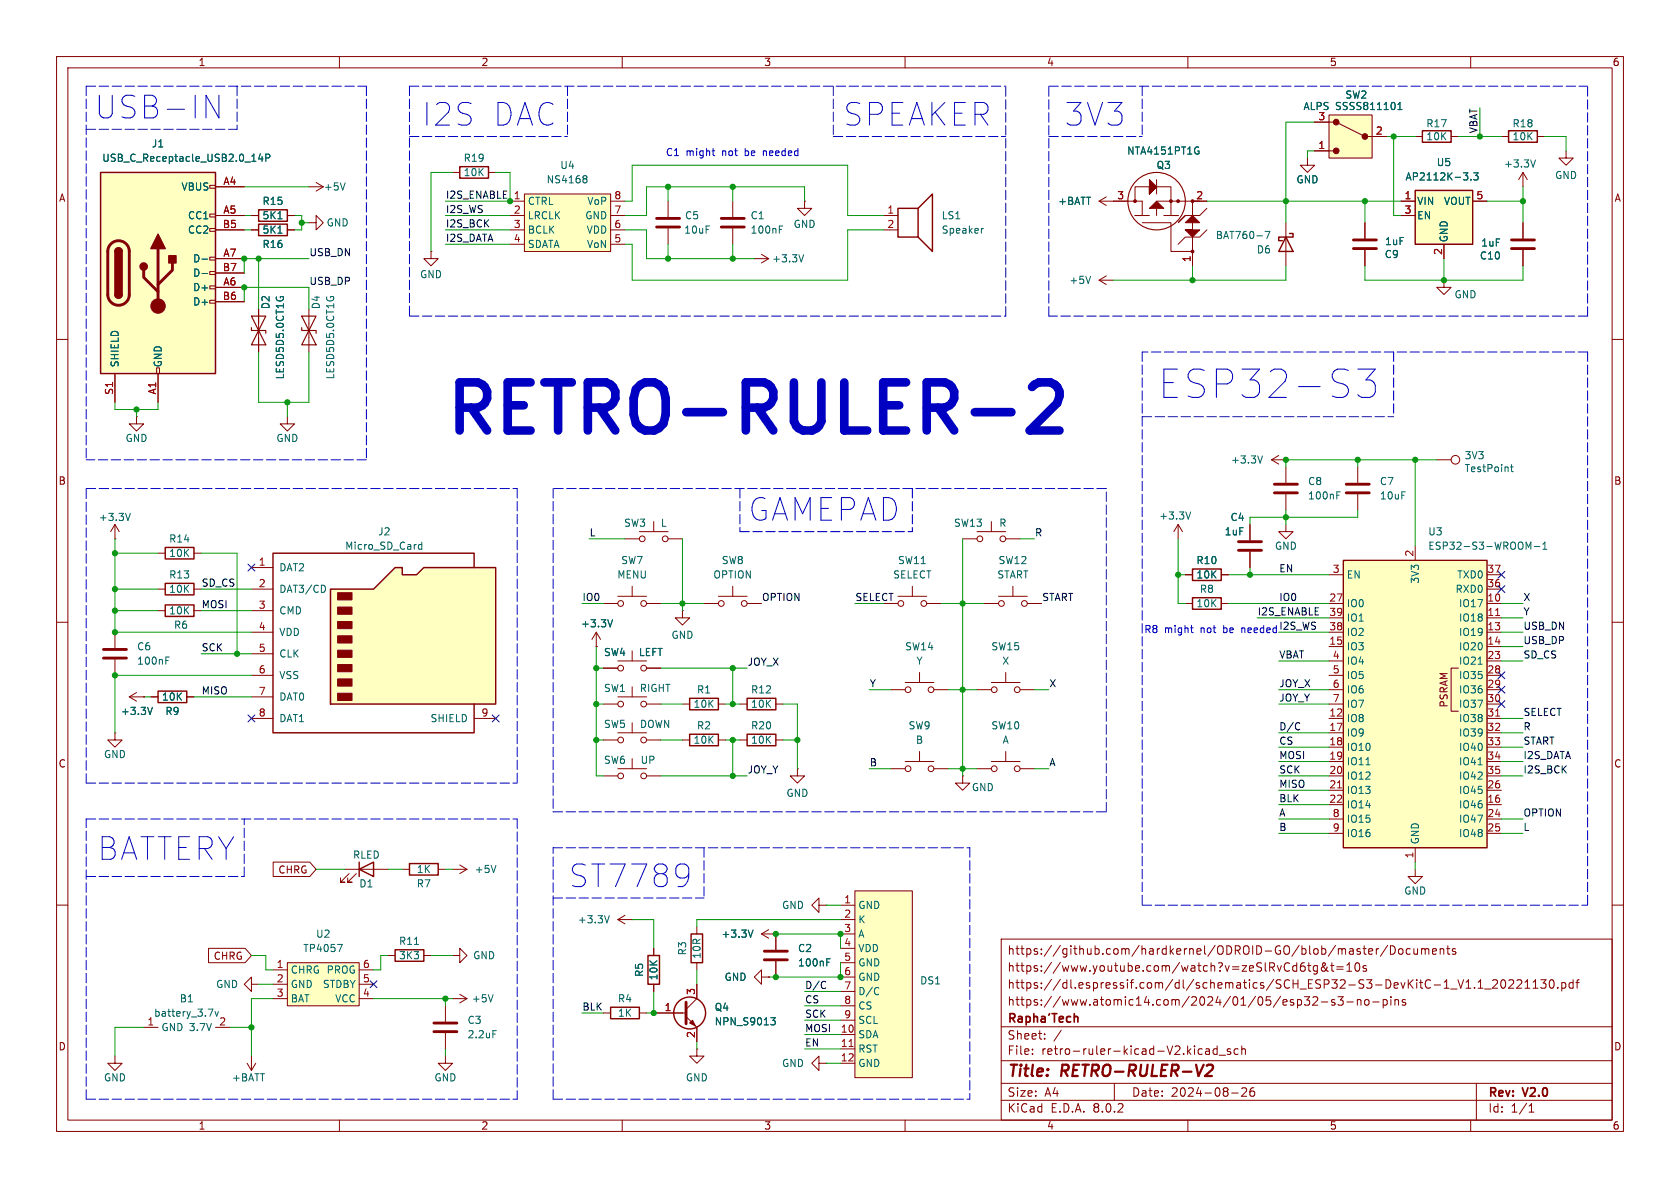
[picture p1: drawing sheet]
<svg xmlns="http://www.w3.org/2000/svg" width="297mm" height="210mm" viewBox="0 0 297 210" stroke-linecap="round" stroke-linejoin="round" font-family="sans-serif">
<g fill="none" stroke="#840000" stroke-width=".18">
<path d="M10 10h277v190h-277zM12 12h273v186h-273zM60 10v2M110 10v2M160 10v2M210 10v2M260 10v2M10 60h2M285 60h2M10 110h2M285 110h2M10 160h2"/>
<path d="M285 160h2M44.4 174v-1.3l-1.2 1.3 1.2 1.3v-1.3h1.3M177 166h108v32h-108zM230.2 170.8h.4l.1 .3v.5l-.5 .1M230.6 170.2l-.4 .1M230.6 176.2h.9l-.5 .6 .5 .1v.7l-.3 .1-.5-.1M231.2 170.7h.5M231.4 170.2v1.3l.3 .2M232.1 176.3l.6-.1 .2 .1 .1 .3-1 1.1h1M232.9 170.8l-.4-.1-.3 .3v.4l.1 .2h.6M232.9 170.7v1.2l-.3 .3-.4-.1M233.6 177.1h1.1"/>
<path d="M234.6 170.9l-.3 .7a.41 .41 0 0 1-.6 0 .41 .41 0 0 1 0-.6l.6-.5-.2-.3-.2 .1a1.44 1.44 0 0 0 .9 1.4M235.2 170.7h.6M235.5 170.2v1.3l.3 .2M236 176.8l-.4-.1-.2 .2 .1 .2 .5 .2v.3h-.6M236.3 170.9h1.2M236.3 171.3h1.2M236.5 176.2h1l-.5 .6 .4 .1v.7l-.2 .1h-.5l-.2-.1M238.1 171.7h.9M238.1 170.6l.4-.4v1.5M238.1 177.1h1.1M239.7 170.3l.2-.1a.81 .81 0 0 1 .6 .6 .81 .81 0 0 1-.3 .8l-.2 .1a.81 .81 0 0 1-.3-1.4zM240 176.8l.2-.1 .3 .1 .1 .9"/>
<path d="M240 176.7v1M241 167.7h.5M241.2 167.2v1.3l.3 .2M241.3 176.8l.2-.1 .5 .1v.6l-.1 .2-.4 .1-.2-.1zM241.5 170.8l-.3-.1-.2 .2v.2l.5 .2v.3h-.5M242 168.2l.7-.1-.1-.3-.4-.1-.2 .2v.7h.6M242.7 177.1h1.1M243.3 167.7v1M243.7 167.7l-.2 .1-.2 .2M244.5 176.8l.5-.1 .2 .3v.4l-.1 .2h-.6M244.5 176.7v1.5M245.3 167.1l-1.3 2"/>
<path d="M245.8 167.2a.76 .76 0 0 1 .9 .7 .76 .76 0 0 1-.9 .8zM245.9 176.2v.1M245.9 176.7v1M246.6 176.8l.2-.1 .4 .1v.9M246.6 176.7v1M247.3 167.8l.2-.1 .5 .1v.6l-.1 .2-.4 .1-.2-.1zM248.5 176.8l-.4-.1-.2 .2 .1 .2 .5 .2v.3h-.6M249.3 167.8l-.4-.1-.3 .3v.4l.1 .2h.6M250 167.7v.9l.4 .1 .2-.1M250.6 167.7v1M251.3 167.8l.4-.1 .3 .2M251.3 167.7v1"/>
<path d="M252 167.9l.2-.2 .3 .1 .1 .9M252 167.9v.8M253.2 168.2l.8-.1-.1-.3-.4-.1-.3 .2 .1 .7h.6M254.6 167.8l.2-.1 .4 .1v.9M254.6 167.7v1M255.7 167.7h.6M256 167.2v1.3l.3 .2M257.3 167.8l-.3-.1-.3 .2 .1 .2 .5 .2v.3h-.6M259.2 174.7h.8M259.2 173.6l.4-.4v1.5M260.7 174.6v.1M261.3 174.7h.9"/>
<path d="M261.3 173.6l.4-.4v1.5M262.5 174.8h1.1M263.9 173.3l.6-.1 .2 .1v.3l-.9 1.1h.9M265.5 173.3l.2-.1a.8 .8 0 0 1 .5 .7 .8 .8 0 0 1-.5 .8l-.2-.1-.2-.5zM266.7 173.3l.6-.1 .2 .1 .1 .3-.9 1.1h.9M268.2 173.3l.5-.1 .3 .1v.3l-.9 1.1h.9M269.6 174.7h.9M269.6 173.6l.4-.4v1.5M271 174.7h.9M271 173.6l.5-.4v1.5M272.4 173.2h.9l-.5 .6 .4 .1v.7l-.2 .1h-.4l-.2-.1M274.1 173.3l.1-.1a.81 .81 0 0 1 .6 .6 .81 .81 0 0 1-.3 .8l-.1 .1a.81 .81 0 0 1-.6-.6 .81 .81 0 0 1 .3-.8z"/>
<path d="M275.4 174.6v.1M276.1 173.8l.4-.1 .3 .3v.4l-.1 .2h-.6M276.1 173.7v1.5M278.1 173.8l-.4-.1-.3 .3v.4l.1 .2h.6M278.1 173.2v1.5M278.6 173.7h.6M279.2 173.2l-.4 .2v1.3M60 198v2M110 198v2M160 198v2M177 194.5h108M177 191.5h108"/>
<path d="M177 187.5h108M177 181.5h108M182.5 186.3v.1M182.5 185.5v.1M184.7 183.6v.1M184.7 182.8v.1M187.6 182.1l-1.3 2M197 191.5v3M210 198v2M213.2 185.5h.5l.1 .9M213.8 185.8h-.5a.29 .29 0 0 0-.2 .3 .29 .29 0 0 0 .2 .3l.5-.1M215.2 185.5l-.5-.1-.2 .3v.4l.1 .2h.6"/>
<path d="M215.2 184.9v1.5M215.5 186.5h1.2M217.5 185.5l-.3-.1-.2 .2v.2l.5 .2v.3h-.5M217.7 193.2h1.2M218.9 185.5l-.4-.1-.3 .3v.4l.1 .2h.6M219.5 185.5l.2-.1 .4 .1 .1 .9M219.5 184.9v1.5M219.5 192.4l.6-.1 .2 .1 .1 .3-.9 1.1h.9M221.7 192.3a.59 .59 0 0 0-.7 .6v.6l.1 .2 .4 .1 .2-.1 .1-.5-.1-.3h-.5l-.2 .3M260 198v2M261 191.5v6.5M270.3 196.6h.9"/>
<path d="M270.3 195.5l.4-.4v1.5"/>
</g>
<path d="M213.3 188.4l.3-.2h.5a.45 .45 0 0 1 .3 .6l-.1 .3-1.3 1.1h1.3" fill="none" stroke="#840000" stroke-width=".4"/>
<path d="M190.3 179.7l.3 .2v.8" fill="none" stroke="#840000" stroke-width=".3"/>
<path d="M50.8 170.2h12.7v7.6h-12.7z" fill="#ffffc2"/>
<path d="M61 153.7h7.6M61.7 154.4l-1.5 1.6h.8h-.8v-.8M63 154.4l-1.5 1.6h.7h-.7v-.8M48.3 171.5h2.5M48.3 174h2.5M48.3 176.5h2.5M50.8 170.2h12.7v7.6h-12.7zM63.5 171.5h2.5M63.5 174h2.5M63.5 176.5h2.5" fill="none" stroke="#840000" stroke-width=".18"/>
<path d="M59.7 166.9h.8l-.5 1.3" fill="none" stroke="#006464" stroke-width=".18"/>
<path d="M63.5 153.7l2.5-1.3v2.5zM63.5 152.4v2.5" fill="none" stroke="#840000" stroke-width=".25"/>
<path d="M250.2 33.7h10.1v9.5h-10.1z" fill="#ffffc2"/>
<g fill="none" stroke="#840000" stroke-width=".25">
<path d="M250.2 33.7h10.1v9.5h-10.1zM251.5 23.1h5v2h-5zM266.7 23.1h5.1v2h-5.1zM121.9 129.8h5.1v2h-5.1zM72.4 152.7h5.1v2h-5.1zM69.8 167.9h5.1v2h-5.1zM122.2 165.1h2v5.1h-2z"/>
<circle cx="121.9" cy="179.1" r="2.82"/>
</g>
<g fill="none" stroke="#840000" stroke-width=".18">
<path d="M247.6 35.6h2.6M247.6 38.1h2.6M250.2 24.1h1.3M256.5 24.1h1.3M260.3 35.6h2.6M265.4 24.1h1.3M269.2 30.5v2.5M269.2 39.4v2.8M269.2 30.5l-.7 1.3M269.2 30.5l.8 1.3M271.8 24.1h1.2M45.7 54.6v7.6"/>
<path d="M76.2 44.5v1.2h1.3l-1.3 1.3-1.3-1.3h1.3M76.2 44.5h.1M255.3 43.2v2.5M269.2 44.2v2.8M106.7 118.1h2.5M109.2 116.8h5.1M111.8 115.1v1.7M114.3 118.1h2.5M120.6 108v1.2h1.3l-1.3 1.3-1.2-1.3h1.2M120.6 108h.1M120.6 130.8h1.3M127 130.8h1.3"/>
<path d="M71.1 153.7h1.3M77.5 153.7h1.2M80 153.7h2.5M81.3 152.9l1.2 .8M82.5 153.7l-1.2 .7M68.6 168.9h1.2M74.9 168.9h1.3M80 176.5h2.5M81.3 175.8l1.2 .7M82.5 176.5l-1.2 .8M115.6 179.1h5.7M121.3 179.7l1.9 1.9v2.6"/>
<path d="M123.2 163.8v1.3M123.2 170.2v1.3M123.2 174v2.5l-1.9 1.9M134.6 165.1l1.3 .8M134.6 165.1h2.6M135.9 164.3l-1.3 .8M137.2 165.1h.1M137.2 165.1v2.8M137.2 169.9v2.8M78.7 186.7v1.3h1.3l-1.3 1.2-1.2-1.2h1.2M144.8 188v-1.3l-1.3 1.3 1.3 1.2v-1.2h1.2M146 188h.1"/>
<circle cx="109.7" cy="118.1" r=".51"/>
<circle cx="113.8" cy="118.1" r=".51"/>
</g>
<g fill="none" stroke="#006464" stroke-width=".18">
<path d="M258.7 30.6h.8l-.4 .4M259.4 31.2v.5M260 31.7v.1M260.5 30.6h.8l-.4 .4 .3 .2v.5l-.1 .1-.6-.1M271.5 28.3l-.5 1.2M48.9 52.5l-.1 .3M49.6 52.7v-.3h.4l.1 .3M87.7 153l-.4 1.2M73.3 166.9h.7M87.2 175.8l-.5 1.3M133.1 164.4l-.4 1.3M136.3 179.9h.8l-.5 .5 .4 .1 .1 .4-.3 .3h-.4"/>
<path d="M146.2 170.1h.4M146.2 169.5h.6"/>
</g>
<path d="M267.2 43.9h4.1M267.2 42.4h4.1M121.3 177.2v3.8M135.1 169.7h4.1M135.1 168.1h4.1" fill="none" stroke="#840000" stroke-width=".51"/>
<path d="M121.9 180.8l.5-.5 .5 1.1z" fill="#840000" stroke="#840000" stroke-width=".18"/>
<path d="M44.4 57.9v.5h2.6v.5M44.4 55.9h2.6l-1.3 2.5zM45.7 58.4l1.3 2.6h-2.6z" fill="none" stroke="#840000" stroke-width=".2"/>
<path d="M92.7 34.3h15.2v10.2h-15.2z" fill="#ffffc2"/>
<g fill="none" stroke="#840000" stroke-width=".18">
<path d="M90.2 35.6h2.5M90.2 38.1h2.5M92.7 34.3h15.2v10.2h-15.2zM107.9 35.6h2.6M107.9 38.1h2.6M118.1 35.6v2.8M129.5 35.6v2.8M142.2 35.6v1.2h1.3l-1.3 1.3-1.2-1.3h1.2M142.2 35.6h.1M156.2 38.1h2.5M90.2 40.6h2.5M90.2 43.2h2.5"/>
<path d="M107.9 40.6h2.6M107.9 43.2h2.6M118.1 40.4v2.8M129.5 40.4v2.8M133.3 45.7h.1M133.3 45.7h2.6M134.6 45l1.3 .7M135.9 45.7l-1.3 .8M156.2 40.6h2.5M240 82.6v2.7M240 87.4v2.8M78.7 177.8v2.8"/>
<path d="M80 168.9h1.3v-1.3l1.2 1.3-1.2 1.3v-1.3M43.7 188l.7 1.2M44.4 186.7v2.5M45.2 188l-.8 1.2M78.7 182.6v2.8"/>
</g>
<path d="M103.3 31.1h.2l.3 .2-.3 .3M103.3 31.6h.2M103.5 31.6l.3 .2v.3l-.1 .2h-.4M137.8 39.9h.6M137.8 40.6h.4M142.1 45l-.5 1.3M173.9 40.4l-.3 .1M87.1 182.2h.6" fill="none" stroke="#006464" stroke-width=".18"/>
<path d="M116.1 38.6h4M127.5 38.6h4.1M116.1 40.1h4M127.5 40.1h4.1M238 85.6h4.1M238 87.1h4.1M76.7 182.4h4.1M76.7 180.8h4.1" fill="none" stroke="#840000" stroke-width=".51"/>
<path d="M158.7 36.8h3.6v5.1h-3.6zM162.3 36.8l2.5-2.5v10.2l-2.5-2.6" fill="none" stroke="#840000" stroke-width=".25"/>
<path d="M17.8 30.5h20.3v35.5h-20.3z" fill="#ffffc2"/>
<g fill="none" stroke="#840000" stroke-width=".18">
<path d="M37.1 37.8h1v.6h-1zM37.1 32.8h1v.5h-1zM38.1 33h5.1M38.1 38.1h5.1M44.4 38.1h1.3M50.8 38.1h1.3M54.6 39.4h1.3v-1.3l1.2 1.3-1.2 1.2v-1.2M54.6 33h2.5M55.9 32.3l1.2 .7M57.1 33l-1.2 .8M80 30.5h1.3M86.4 30.5h1.2"/>
<path d="M37.1 53.1h1v.5h-1zM37.1 50.5h1v.6h-1zM37.1 48h1v.5h-1zM37.1 45.5h1v.5h-1zM37.1 40.4h1v.5h-1zM38.1 50.8h5.1M38.1 45.7h5.1M38.1 40.6h5.1M38.1 53.3h5.1M38.1 48.3h5.1M54.6 54.6v7.6M20.3 66v5.1"/>
<path d="M27.7 65h.5v1h-.5zM27.9 66v5.1M50.8 73.7v1.2h1.3l-1.3 1.3-1.3-1.3h1.3M110.5 95.3h2.5M113 94h5.1M115.6 92.2v1.8M118.1 95.3h2.5M170.2 95.3h2.5M172.7 94h5.1M175.3 92.2v1.8M177.8 95.3h2.5M254 81.3h2.5"/>
<path d="M105.4 114.3h.1M105.4 111.8l-.8 1.2M105.4 111.8v2.5M105.4 111.8l.8 1.2M106.7 106.7h2.5M109.2 105.4h5.1M111.8 103.6v1.8M114.3 106.7h2.5M156.2 106.7h2.5M158.7 105.4h5.1M161.3 103.6v1.8M163.8 106.7h2.6"/>
<path d="M177.8 118.9v1.8M130.8 124.5h1.3M130.8 130.8h1.3M137.2 124.5h1.2M137.2 130.8h1.2M141 135.9v1.3h1.2l-1.2 1.2-1.3-1.2h1.3M141 135.9h.1M157.5 135.9h2.5M160 134.6h5.1M162.6 132.8v1.8M165.1 135.9h2.5M172.7 121.9h2.6"/>
<path d="M172.7 135.9h2.6M175.3 120.7h5M175.3 134.6h5M177.8 132.8v1.8M180.3 121.9h2.6M180.3 135.9h2.6M144.8 160v-1.2l-1.3 1.2 1.3 1.3v-1.3h1.2M146 160h.1M20.3 186.7v1.3h1.3l-1.3 1.2-1.3-1.2h1.3M25.4 181.6h2.5M38.1 181.6h2.5M123.2 185.4v1.3h1.3l-1.3 1.3-1.3-1.3h1.3"/>
<path d="M123.2 185.4h.1"/>
<circle cx="113.5" cy="95.3" r=".51"/>
<circle cx="117.6" cy="95.3" r=".51"/>
<circle cx="173.2" cy="95.3" r=".51"/>
<circle cx="177.3" cy="95.3" r=".51"/>
<circle cx="257.3" cy="81.3" r=".76"/>
<circle cx="109.7" cy="106.7" r=".51"/>
<circle cx="113.8" cy="106.7" r=".51"/>
<circle cx="159.3" cy="106.7" r=".51"/>
<circle cx="163.3" cy="106.7" r=".51"/>
<circle cx="160.5" cy="135.9" r=".51"/>
<circle cx="164.6" cy="135.9" r=".51"/>
<circle cx="175.8" cy="121.9" r=".51"/>
<circle cx="175.8" cy="135.9" r=".51"/>
<circle cx="179.8" cy="121.9" r=".51"/>
<circle cx="179.8" cy="135.9" r=".51"/>
</g>
<path d="M17.8 30.5h20.3v35.5h-20.3zM45.7 37.1h5.1v2h-5.1zM81.3 29.5h5.1v2h-5.1zM20.3 52.1a.64 .64 0 0 0 .7 .6 .64 .64 0 0 0 .6-.6M20.3 44.5a.64 .64 0 0 1 .7-.7 .64 .64 0 0 1 .6 .7M132.1 123.4h5.1v2.1h-5.1zM132.1 129.8h5.1v2h-5.1z" fill="none" stroke="#840000" stroke-width=".25"/>
<path d="M19.6 43.1a1.9 1.9 0 0 1 2.1-.4 1.9 1.9 0 0 1 1.2 1.8v7.6a1.91 1.91 0 0 1-1.9 1.9 1.91 1.91 0 0 1-2-1.9l.1-7.8 .1-.6zM25.4 47.8v1.2l2.5 2.6M27.9 43.9v10.2M30.5 46.5v1.3l-2.6 2.5" fill="none" stroke="#840000" stroke-width=".51"/>
<g fill="#840000" stroke="#840000" stroke-width=".25">
<path d="M20.3 52.1h1.3a.64 .64 0 0 1-.6 .6 .64 .64 0 0 1-.7-.6z"/>
<path d="M20.3 44.5h1.3v7.6h-1.3z"/>
<path d="M20.5 44a.64 .64 0 0 1 .7-.1 .64 .64 0 0 1 .4 .6h-1.3z"/>
<path d="M27.9 41.4l1.3 2.5h-2.5z"/>
<path d="M29.8 45.2h1.3v1.3h-1.3z"/>
<circle cx="25.4" cy="47.1" r=".63"/>
</g>
<circle cx="27.9" cy="54.1" r="1.27" fill="#840000" stroke="#840000" stroke-width=".18"/>
<g fill="none" stroke="#006464" stroke-width=".18">
<path d="M46 27.2l-.3 .9h.8M46.3 27.7v.8M47 27.9h.6l.1-.2v-.3l-.7-.2v1.3M49.1 38.7h.8M61 32.3l-.4 1.3M35.7 45.8h1M35.7 48.4h1M57.8 52.5l-.1 .3M58.5 52.7v-.3h.4l.1 .3M267 82.5h.5M267.2 82.1v1.1l.3 .2M108.3 109.5l-.4 1.3"/>
<path d="M36.8 178.4h.8l-.5 1.2M38 178.8l.3 .8 .3-.8"/>
</g>
<path d="M53.3 57.9v.5h2.6v.5M53.3 55.9h2.6l-1.3 2.5zM54.6 58.4l1.3 2.6h-2.6z" fill="none" stroke="#840000" stroke-width=".2"/>
<path d="M151.1 157.5h10.2v33h-10.2z" fill="#ffffc2"/>
<g fill="none" stroke="#840000" stroke-width=".18">
<path d="M44.4 40.6h1.3M50.8 40.6h1.3M24.1 73.7v1.2h1.3l-1.3 1.3-1.2-1.3h1.2M24.1 73.7h.1M162.6 118.9v1.8M174 106.7h2.5M176.5 105.4h5.1M179.1 103.6v1.8M181.6 106.7h2.5M106.7 137.2h2.5M106.7 130.8h2.5M106.7 124.5h2.5"/>
<path d="M109.2 135.9h5.1M109.2 129.5h5.1M109.2 123.2h5.1M111.8 121.4v1.8M111.8 127.8v1.7M111.8 134.1v1.8M114.3 137.2h2.5M114.3 130.8h2.5M114.3 124.5h2.5M120.6 124.5h1.3M127 124.5h1.3M157.5 121.9h2.5"/>
<path d="M160 120.7h5.1M165.1 121.9h2.5M170.2 137.2v1.2h1.2l-1.2 1.3-1.3-1.3h1.3M170.2 137.2h.1M151.1 157.5h10.2v33h-10.2zM115.6 167.6v1.3M115.6 174v1.3M134.6 172.7v-1.2l-1.3 1.2 1.3 1.3v-1.3h1.3M135.9 172.7h.1M148.6 160h2.5M148.6 162.6h2.5M148.6 165.1h2.5"/>
<path d="M148.6 167.6h2.5M148.6 170.2h2.5M148.6 172.7h2.5M148.6 175.3h2.5M148.6 177.8h2.5M148.6 182.9h2.5M148.6 185.4h2.5M148.6 188h2.5M148.6 180.3h2.5"/>
<circle cx="177" cy="106.7" r=".51"/>
<circle cx="181.1" cy="106.7" r=".51"/>
<circle cx="109.7" cy="124.5" r=".51"/>
<circle cx="109.7" cy="130.8" r=".51"/>
<circle cx="109.7" cy="137.2" r=".51"/>
<circle cx="113.8" cy="124.5" r=".51"/>
<circle cx="113.8" cy="130.8" r=".51"/>
<circle cx="113.8" cy="137.2" r=".51"/>
<circle cx="160.5" cy="121.9" r=".51"/>
<circle cx="164.6" cy="121.9" r=".51"/>
</g>
<path d="M150.1 185h.7" fill="none" stroke="#a90000" stroke-width=".18"/>
<path d="M49.1 41.2h.8M155.1 174.6l.3 .1M155.4 175.7l-.3 .1" fill="none" stroke="#006464" stroke-width=".18"/>
<path d="M45.7 39.6h5.1v2.1h-5.1zM121.9 123.4h5.1v2.1h-5.1zM114.6 168.9h2v5.1h-2z" fill="none" stroke="#840000" stroke-width=".25"/>
<path d="M58.4 104.1h7.6l3.8-3.8h1.3v1.3h2.6l1.2-1.3h12.7v24.2h-29.2z" fill="#ffffc2"/>
<g fill="#840000" stroke="#840000" stroke-width=".18">
<path d="M59.7 122.6h2.5v1.2h-2.5z"/>
<path d="M59.7 120h2.5v1.3h-2.5z"/>
<path d="M59.7 117.5h2.5v1.2h-2.5z"/>
<path d="M59.7 114.9h2.5v1.3h-2.5z"/>
<path d="M59.7 112.4h2.5v1.3h-2.5z"/>
<path d="M59.7 109.9h2.5v1.2h-2.5z"/>
<path d="M59.7 107.3h2.5v1.3h-2.5z"/>
<path d="M59.7 104.8h2.5v1.2h-2.5z"/>
</g>
<path d="M29.2 96.8h5.1v2h-5.1zM29.2 106.9h5.1v2.1h-5.1zM29.2 103.1h5.1v2.1h-5.1zM58.4 104.1h7.6l3.8-3.8h1.3v1.3h2.6l1.2-1.3h12.7v24.2h-29.2zM83.8 100.3v-2.5h-35.5v31.7h35.5v-5M27.9 122.2h5.1v2h-5.1zM107.9 178.1h5.1v2h-5.1z" fill="none" stroke="#840000" stroke-width=".25"/>
<g fill="none" stroke="#840000" stroke-width=".18">
<path d="M276.9 26.7v1.2h1.2l-1.2 1.3-1.3-1.3h1.3M255.3 49.5v1.3h1.2l-1.2 1.3-1.3-1.3h1.3M20.3 95.3h.1M20.3 92.7l-.7 1.3M20.3 92.7v2.6M20.3 92.7l.8 1.3M27.9 97.8h1.3M34.3 97.8h1.3M20.3 111.8v2.8M20.3 116.6v2.8M27.9 104.1h1.3M27.9 108h1.3"/>
<path d="M34.3 104.1h1.3M34.3 108h1.3M44.4 100.3h3.9M44.4 104.1h3.9M44.4 108h3.9M44.4 111.8h3.9M44.4 115.6h3.9M44.4 119.4h3.9M124.5 106.7h2.5M127 105.4h5.1M129.5 103.6v1.8M132.1 106.7h2.5"/>
<path d="M20.3 129.5v1.3h1.3l-1.3 1.3-1.3-1.3h1.3M20.3 129.5h.1M22.9 123.2h2.5M22.9 123.2l1.2 .8M24.1 122.4l-1.2 .8M25.4 123.2h.1M26.7 123.2h1.2M33 123.2h1.3M44.4 123.2h3.9M44.4 127h3.9M83.8 127h3.8M106.7 179.1h1.2"/>
<path d="M109.2 162.6l1.3 .7M109.2 162.6h2.6M110.5 161.8l-1.3 .8M111.8 162.6h.1M113 179.1h1.3"/>
<circle cx="127.5" cy="106.7" r=".51"/>
<circle cx="131.6" cy="106.7" r=".51"/>
</g>
<path d="M23 90.7l-.4 1.3M74 96.9l.2 .2 .4-.1M74.6 95.8v1.3M74.6 96.3h-.4l-.2 .2M29.3 116.8h.4M29.3 116.1h.6M57.3 103.5l.2 .5-.2 .7M26.9 125l-.4 1.3M107.7 161.9l-.4 1.2" fill="none" stroke="#006464" stroke-width=".18"/>
<path d="M18.3 116.3h4.1M18.3 114.8h4.1" fill="none" stroke="#840000" stroke-width=".51"/>
<path d="M234.9 20.3h7.7v7.6h-7.7z" fill="#ffffc2"/>
<g fill="none" stroke="#840000" stroke-width=".18">
<path d="M194.3 35.6h7.6v2.5h-1.2h2.5M194.3 35.6l1.3 .7M195.6 34.8l-1.3 .8M201.9 39.4h5.1v5.1h3.8M203.2 33v1.3v-1.3h-2.5v2.6M204.5 33h2.5v2.6h-2.5v2.5M204.5 31.8v2.5M205.7 38.1h2.6h-1.3v-2.5h3.8v2.5M209.5 38.1l-1.2 1.3 1.2-1.3h1.3M210.8 39.4v1.2M210.8 35.6h2.6M213.4 36.8l-1.3 1.3h-1.3"/>
<path d="M227.3 39.4v7.6M231.1 27.9v1.3h1.3l-1.3 1.3-1.2-1.3h1.2M232.4 26.7h3.8M232.4 21.6h3.8l5.1 2.5h3.8M234.9 20.3h7.7v7.6h-7.7zM241.3 39.4v2.8M194.3 49.5l1.3 .8M194.3 49.5h2.5M195.6 48.8l-1.3 .7M210.8 41.9h-1.3l-1.2 1.3M210.8 41.9v5.1M213.4 40.6l-1.3 1.3h-1.3"/>
<path d="M241.3 44.2v2.8M208.3 92.7l-.8 1.3M208.3 92.7v2.6M208.3 92.7l.7 1.3M221 92.7v2.8M221 97.5v2.8M224.8 81.3l1.3 .7M224.8 81.3h2.5M226.1 80.5l-1.3 .8M227.3 92.7v1.3h1.3l-1.3 1.3-1.2-1.3h1.2M227.3 82.6v2.7M227.3 87.4v2.8"/>
<path d="M209.5 106.7h1.3M209.5 101.6h1.3M215.9 106.7h1.3M215.9 101.6h1.3"/>
</g>
<g fill="#840000" stroke="#840000" stroke-width=".18">
<path d="M209.5 39.4l1.3-1.3 1.3 1.3z"/>
<path d="M209.5 40.6h2.6l-1.3 1.3-1.3-1.3h1.3z"/>
<path d="M203.2 36.8l1.3-1.2 1.2 1.2z"/>
<path d="M203.2 31.8l1.3 1.2-1.3 1.3 1.3-1.3-1.3 1.3z"/>
<circle cx="236.2" cy="26.7" r=".5"/>
<circle cx="241.3" cy="24.1" r=".5"/>
<circle cx="236.2" cy="21.6" r=".5"/>
<circle cx="210.8" cy="44.4" r=".25"/>
<circle cx="210.8" cy="35.6" r=".25"/>
<circle cx="208.3" cy="35.6" r=".25"/>
<circle cx="207" cy="35.6" r=".25"/>
<circle cx="200.7" cy="35.6" r=".25"/>
</g>
<path d="M247.1 19.4h.8M247.1 18.5l.4-.4v1.3M211.6 26h.3M211.7 26.7h.3v.4l-.3 .1M192.8 48.8l-.4 1.3M223.7 40.9h.8l-.5 1.3M210.5 90.5l-.4 1.3M223.2 80.6l-.4 1.3M236.3 87.5h.5M236.3 86.9h.6" fill="none" stroke="#006464" stroke-width=".18"/>
<path d="M239.3 42.4h4M239.3 43.9h4M218.9 95.8h4.1M218.9 97.3h4.1M225.3 87.1h4.1M225.3 85.6h4.1" fill="none" stroke="#840000" stroke-width=".51"/>
<circle cx="204.5" cy="35.6" r="5.1" fill="none" stroke="#840000" stroke-width=".2"/>
<path d="M227.3 41.9l1.3 2.6h-2.5zM228 41.3h.6v.6h-2.5v.6h.6M210.8 105.7h5.1v2h-5.1zM210.8 100.6h5.1v2h-5.1z" fill="none" stroke="#840000" stroke-width=".25"/>
<path d="M237.5 99.1h25.4v50.8h-25.4z" fill="#ffffc2"/>
<path d="M237.5 99.1h25.4v50.8h-25.4z" fill="none" stroke="#840000" stroke-width=".25"/>
<g fill="none" stroke="#840000" stroke-width=".18">
<path d="M38.1 38.1h5.1M38.1 33h5.1M44.4 38.1h1.3M50.8 38.1h1.3M196.8 35.6h2.6M210.8 35.6h2.6M232.4 26.7h2.5M232.4 21.6h2.5M241.3 39.4v2.8M242.6 24.1h2.5M247.6 38.1h2.6M247.6 35.6h2.6"/>
<path d="M260.3 35.6h2.6M269.2 39.4v2.8M38.1 50.8h5.1M38.1 45.7h5.1M38.1 40.6h5.1M38.1 53.3h5.1M38.1 48.3h5.1M44.4 40.6h1.3M45.7 54.6v2.6M45.7 59.7v2.5M50.8 40.6h1.3M210.8 44.5v2.5"/>
<path d="M241.3 44.2v2.8M255.3 43.2v2.5M269.2 44.2v2.8M20.3 66v5.1M27.9 66v5.1M221 92.7v2.8M221 97.5v2.8M250.2 96.5v2.6M105.4 114.3h.1M106.7 118.1h2.5M114.3 118.1h2.5M209.5 101.6h1.3"/>
<path d="M215.9 101.6h1.3M234.9 106.7h2.6M234.9 109.2h2.6M234.9 111.8h2.6M234.9 114.3h2.6M234.9 116.8h2.6M234.9 119.4h2.6M234.9 101.6h2.6M257.8 118.1h-1.3v7.6h1.3M262.9 106.7h2.5M262.9 109.2h2.5M262.9 111.8h2.5"/>
<path d="M262.9 114.3h2.5M262.9 116.8h2.5M262.9 119.4h2.5M262.9 101.6h2.5M262.9 104.1h2.5M25.4 123.2h.1M26.7 123.2h1.2M33 123.2h1.3M234.9 127h2.6M234.9 129.5h2.6M234.9 132.1h2.6M234.9 134.6h2.6"/>
<path d="M234.9 137.2h2.6M234.9 139.7h2.6M234.9 121.9h2.6M234.9 124.5h2.6M262.9 127h2.5M262.9 129.5h2.5M262.9 132.1h2.5M262.9 134.6h2.5M262.9 137.2h2.5M262.9 139.7h2.5M262.9 121.9h2.5M262.9 124.5h2.5"/>
<path d="M48.3 152.4h6.5l1.1 1.3-1.1 1.2h-6.5zM234.9 142.2h2.6M234.9 144.8h2.6M234.9 147.3h2.6M250.2 153.7v1.2h1.3l-1.3 1.3-1.3-1.3h1.3M250.2 149.9v2.5M262.9 142.2h2.5M262.9 144.8h2.5M262.9 147.3h2.5M36.9 167.6h6.4l1.1 1.3-1.1 1.3h-6.4zM115.6 179.1h5M115.6 167.6v1.3"/>
<path d="M115.6 174v1.3M123.2 174v2.5M135.9 172.7h.1M137.2 165.1h.1M137.2 165.1v2.8M137.2 169.9v2.8M123.2 181.6v2.6"/>
</g>
<path d="M264.4 108.8h.7M236.5 139.3h.7M264.4 126.6h.7" fill="none" stroke="#a90000" stroke-width=".18"/>
<g fill="none" stroke="#006464" stroke-width=".18">
<path d="M247.1 19.4h.8M247.1 18.5l.4-.4v1.3M46 27.2l-.3 .9h.8M46.3 27.7v.8M47 27.9h.6l.1-.2v-.3l-.7-.2v1.3M49.1 38.7h.8M211.6 26h.3M211.7 26.7h.3v.4l-.3 .1M258.7 30.6h.8l-.4 .4M259.4 31.2v.5M260 31.7v.1M260.5 30.6h.8l-.4 .4 .3 .2v.5l-.1 .1-.6-.1"/>
<path d="M35.7 45.8h1M35.7 48.4h1M48.9 52.5l-.1 .3M49.1 41.2h.8M49.6 52.7v-.3h.4l.1 .3M270.2 96.7l.4-.9v1.3M271.2 96.6h1M272.8 97.1h.7M272.8 96.2l.3-.4v1.3M108.3 109.5l-.4 1.3M261.3 117.4h.7M26.9 125l-.4 1.3"/>
<path d="M241.5 135.2h.7M261.3 135.2h.7M133.1 164.4l-.4 1.3M136.3 179.9h.8l-.5 .5 .4 .1 .1 .4-.3 .3h-.4M146.2 170.1h.4M146.2 169.5h.6"/>
</g>
<path d="M229.5 127.8l.3 .1M229.8 128.9l-.3 .1M145.7 173.5l.3 .1M146 174.6l-.3 .1" fill="none" stroke="#0f0f0f" stroke-width=".18"/>
<path d="M36.4 16.8l2.3 4v-4M125.9 26.7h.5M126.1 27.4l.3 .1M240 65.3h3.1l-1.6 1.9a1.36 1.36 0 0 1 1.6 .9v1.2l-.4 .7-.5 .3h-1.4l-.8-.5M210.5 111h.4M210.7 111.8h.2M121.4 152.9l.2 .2a3.4 3.4 0 0 1-.4 3.3M121.8 154.4l-.4 .6" fill="none" stroke="#0000c2" stroke-width=".18"/>
<path d="M172.3 72.9h6.5M182.4 68.4l.5-.4 .8-.4h2a2.31 2.31 0 0 1 1.2 3.6l-4.9 4.9h5.3" fill="none" stroke="#0000c2" stroke-width="1.5"/>
<g fill="none" stroke="#0000c2" stroke-width=".18" stroke-dasharray="1.7 .6">
<path d="M15.2 15.2h49.6M15.2 15.2v66.1M41.9 15.2v7.7M64.8 15.2v66.1M72.4 15.2h105.4M72.4 15.2v40.7M100.3 15.2v8.9M147.3 15.2v8.9M185.4 15.2h95.3M201.9 15.2v8.9M15.2 22.9h26.7M72.4 24.1h27.9"/>
<path d="M147.3 24.1h30.5M185.4 24.1h16.5M72.4 55.9h105.4M177.8 55.9v-40.7M185.4 55.9v-40.7M280.7 55.9v-40.7M280.7 55.9h-95.3M201.9 73.7h44.5M201.9 62.2v97.8M246.4 62.2v11.5M280.7 62.2h-78.8M280.7 62.2v97.8"/>
<path d="M15.2 86.4h76.2M64.8 81.3h-49.6M91.4 86.4v52M97.8 86.4v57.1M130.8 94h30.5M130.8 86.4v7.6M161.3 86.4v7.6M195.6 86.4h-97.8M15.2 138.4v-52M15.2 138.4h76.2M15.2 154.9h28M15.2 144.8h76.2"/>
<path d="M43.2 154.9v-10.1M91.4 144.8v49.5M97.8 158.8h26.7M97.8 143.5h97.8M97.8 149.9h73.6M124.5 149.9v8.9M171.4 149.9v44.4M195.6 143.5v-57.1M201.9 160h78.8M15.2 194.3v-49.5M15.2 194.3h76.2M97.8 194.3h73.6"/>
<path d="M97.8 194.3v-44.4"/>
</g>
<g fill="none" stroke="#009600" stroke-width=".18">
<path d="M261.6 19.1v5M43.2 38.1h1.2M43.2 33h11.4M52.1 38.1h1.2v2.5h-1.2M53.3 39.4h1.3M78.7 38.1h11.5M80 30.5h-3.8v14M87.6 30.5h2.6v5.1h-11.5M110.5 35.6h1.3v-6.4h38.1v8.9h6.3M118.1 33v2.6M129.5 33v2.6M142.2 35.6v-2.6h-27.9v5.1h-3.8"/>
<path d="M213.4 35.6h34.2M232.4 26.7h-1.3v1.2M232.4 21.6h-5.1v17.8M241.3 35.6v3.8M245.1 24.1h5.1M246.4 24.1v14h1.2M257.8 24.1h7.6M262.9 35.6h6.3M269.2 33v6.4M273 24.1h3.9v2.6M43.2 53.3v-2.5h11.4v3.8M43.2 40.6h1.2"/>
<path d="M45.7 45.7v8.9M54.6 45.7h-11.4v2.6M78.7 43.2h11.5M78.7 40.6h11.5M110.5 40.6h3.8v5.1h19M118.1 43.2v2.5M129.5 43.2v2.5M156.2 40.6h-6.3v8.9h-38.1v-6.3h-1.3M210.8 47v2.5M227.3 47v2.5h-30.5M241.3 47v2.5h27.9v-2.5M255.3 45.7v3.8"/>
<path d="M20.3 71.1v1.3h7.6v-1.3M24.1 72.4v1.3M45.7 62.2v8.9h8.9v-8.9M50.8 71.1v2.6M20.3 95.3v16.5h24.1M20.3 97.8h7.6M35.6 97.8h6.3v17.8M104.1 95.3h6.4M120.6 95.3v12.7M170.2 95.3v41.9M180.3 95.3h2.6M208.3 95.3v11.4h1.2"/>
<path d="M227.3 90.2v2.5M240 90.2v1.2h-19v1.3M240 81.3v1.3M250.2 81.3v15.2M254 81.3h-26.7v1.3M20.3 108h7.6M20.3 104.1h7.6M35.6 108h8.8M35.6 104.1h8.8M35.6 115.6h8.8M44.4 119.4h-24.1v10.1M102.9 106.7h3.8"/>
<path d="M105.4 114.3v22.9h1.3M105.4 118.1h1.3M116.8 106.7h7.7M116.8 118.1h15.3M129.5 118.1v6.4M151.1 106.7h5.1M166.4 106.7h7.6M208.3 101.6h1.2M217.2 106.7h17.7M217.2 101.6h17.7M221 100.3v1.3M222.2 109.2h12.7"/>
<path d="M226.1 111.8h8.8M226.1 116.8h8.8M265.4 111.8h3.8M265.4 106.7h3.8M265.4 109.2h3.8M265.4 114.3h3.8M265.4 116.8h3.8M25.4 123.2h1.3M34.3 123.2h10.1M105.4 124.5h1.3M105.4 130.8h1.3M116.8 124.5h3.8"/>
<path d="M116.8 130.8h3.8M116.8 137.2h15.3M128.3 124.5h2.5M128.3 130.8h2.5M129.5 130.8v6.4M138.4 124.5h2.6v11.4M138.4 130.8h2.6M153.7 135.9h3.8M153.7 121.9h3.8M167.6 135.9h5.1M167.6 121.9h5.1M182.9 135.9h2.5"/>
<path d="M182.9 121.9h2.5M226.1 124.5h8.8M226.1 121.9h8.8M226.1 134.6h8.8M226.1 129.5h8.8M226.1 132.1h8.8M226.1 137.2h8.8M226.1 139.7h8.8M265.4 134.6h3.8M265.4 129.5h3.8M265.4 132.1h3.8M265.4 137.2h3.8"/>
<path d="M265.4 127h3.8M55.9 153.7h5.1M68.6 153.7h2.5M78.7 153.7h1.3M226.1 147.3h8.8M226.1 144.8h8.8M226.1 142.2h8.8M250.2 152.4v1.3M265.4 147.3h3.8M265.4 144.8h3.8M44.4 168.9h2.6v2.6h1.3M45.7 174h2.6"/>
<path d="M48.3 176.5h-3.9v10.2M66 176.5h14M68.6 168.9h-1.3v2.6h-1.3M76.2 168.9h3.8M78.7 176.5v1.3M102.9 179.1h3.8M111.8 162.6h3.8v5M115.6 175.3v3.8h-1.3M123.2 171.5v2.5M137.2 165.1h11.4v2.5M142.2 175.3h6.4M142.2 177.8h6.4"/>
<path d="M146 160h2.6M148.6 162.6h-25.4v1.2M148.6 170.2v2.5h-12.7M25.4 181.6h-5.1v5.1M40.6 181.6h3.8M78.7 185.4v1.3M123.2 184.2v1.2M142.2 180.3h6.4M142.2 185.4h6.4M142.2 182.9h6.4M146 188h2.6"/>
</g>
<g fill="none" stroke="#000084" stroke-width=".18">
<path d="M43.8 99.7l1.3 1.2M45.1 99.7l-1.3 1.2M264.8 103.5l1.2 1.2M264.8 101l1.2 1.2M264.8 118.8l1.2 1.2M266 103.5l-1.2 1.2M266 101l-1.2 1.2M266 118.8l-1.2 1.2M43.8 126.4l1.3 1.2M45.1 126.4l-1.3 1.2M87 126.4l1.2 1.2M88.2 126.4l-1.2 1.2"/>
<path d="M264.8 123.9l1.2 1.2M264.8 121.3l1.2 1.2M266 123.9l-1.2 1.2M266 121.3l-1.2 1.2M65.4 173.4l1.2 1.2M66.6 173.4l-1.2 1.2"/>
</g>
<g fill="#009600" stroke="#009600" stroke-width=".18">
<circle cx="20.3" cy="119.4" r=".46"/>
<circle cx="20.3" cy="111.8" r=".46"/>
<circle cx="20.3" cy="97.8" r=".46"/>
<circle cx="20.3" cy="108" r=".46"/>
<circle cx="20.3" cy="104.1" r=".46"/>
<circle cx="44.4" cy="181.6" r=".46"/>
<circle cx="41.9" cy="115.6" r=".46"/>
<circle cx="115.6" cy="179.1" r=".46"/>
<circle cx="137.2" cy="172.7" r=".46"/>
<circle cx="137.2" cy="165.1" r=".46"/>
<circle cx="78.7" cy="176.5" r=".46"/>
<circle cx="50.8" cy="71.1" r=".46"/>
<circle cx="105.4" cy="124.5" r=".46"/>
<circle cx="105.4" cy="130.8" r=".46"/>
<circle cx="24.1" cy="72.4" r=".46"/>
<circle cx="43.2" cy="50.8" r=".46"/>
<circle cx="43.2" cy="45.7" r=".46"/>
<circle cx="53.3" cy="39.4" r=".46"/>
<circle cx="45.7" cy="45.7" r=".46"/>
<circle cx="148.6" cy="172.7" r=".46"/>
<circle cx="148.6" cy="165.1" r=".46"/>
<circle cx="90.2" cy="35.6" r=".46"/>
<circle cx="129.5" cy="33" r=".46"/>
<circle cx="129.5" cy="45.7" r=".46"/>
<circle cx="118.1" cy="45.7" r=".46"/>
<circle cx="118.1" cy="33" r=".46"/>
<circle cx="170.2" cy="106.7" r=".46"/>
<circle cx="120.6" cy="106.7" r=".46"/>
<circle cx="129.5" cy="137.2" r=".46"/>
<circle cx="141" cy="130.8" r=".46"/>
<circle cx="129.5" cy="124.5" r=".46"/>
<circle cx="241.3" cy="35.6" r=".46"/>
<circle cx="227.3" cy="35.6" r=".46"/>
<circle cx="210.8" cy="49.5" r=".46"/>
<circle cx="170.2" cy="121.9" r=".46"/>
<circle cx="170.2" cy="135.9" r=".46"/>
<circle cx="208.3" cy="101.6" r=".46"/>
<circle cx="221" cy="101.6" r=".46"/>
<circle cx="261.6" cy="24.1" r=".46"/>
<circle cx="269.2" cy="35.6" r=".46"/>
<circle cx="255.3" cy="49.5" r=".46"/>
<circle cx="246.4" cy="24.1" r=".46"/>
<circle cx="250.2" cy="81.3" r=".46"/>
<circle cx="227.3" cy="81.3" r=".46"/>
<circle cx="240" cy="81.3" r=".46"/>
<circle cx="227.3" cy="91.4" r=".46"/>
<circle cx="129.5" cy="130.8" r=".46"/>
<circle cx="105.4" cy="118.1" r=".46"/>
<circle cx="129.5" cy="118.1" r=".46"/>
</g>
<text font-size="11.8" fill="#0000c2" x="78.2" y="77.2">RETRO-RULER-2</text>
<text font-size="7" fill="#0000c2" x="204.5" y="70.9">ESP32-S3</text>
<g font-size="5.6" fill="#0000c2">
<text x="16.5" y="21.3">USB-IN</text>
<text x="74.4" y="22.6">I2S DAC</text>
<text x="148.8" y="22.6">SPEAKER</text>
<text x="188" y="22.6">3V3</text>
<text x="132.1" y="92.5">GAMEPAD</text>
<text x="17" y="152.4">BATTERY</text>
<text x="100.3" y="157.2">ST7789</text>
</g>
<g font-size="2.8" fill="#840000">
<text x="178" y="190.9">Title:</text>
<text x="187.7" y="190.9">RETRO-RULER-V2</text>
</g>
<g font-size="2.1" fill="#840000">
<text x="178" y="172">https://www.youtube.com/watch?v=zeSlRvCd6tg&amp;t=10s</text>
<text x="178" y="169">https://github.com/hardkernel/ODROID-GO/blob/master/Documents</text>
<text x="178" y="178">https://www.atomic14.com/2024/01/05/esp32-s3-no-pins</text>
<text x="178" y="175">https://dl.espressif.com/dl/schematics/SCH_ESP32-S3-DevKitC-1_V1.1_20221130.pdf</text>
<text x="178" y="184">Sheet:</text>
<text x="178" y="181.2">Rapha'Tech</text>
<text x="178" y="186.7">File:</text>
<text x="184.1" y="186.7">retro-ruler-kicad-V2.kicad_sch</text>
<text x="178" y="196.9">KiCad</text>
<text x="178" y="194.1">Size:</text>
<text x="184.7" y="194.1">A4</text>
<text x="185.7" y="196.9">E.D.A.</text>
<text x="193.3" y="196.9">8.0.2</text>
<text x="200" y="194.1">Date:</text>
<text x="207" y="194.1">2024-08-26</text>
<text x="263" y="194.3">Rev:</text>
<text x="263" y="196.9">Id:</text>
<text x="267.1" y="196.9">1/1</text>
<text x="269.4" y="194.3">V2.0</text>
</g>
<g font-size="1.8" fill="#840000">
<text x="35" y="11.9">1</text>
<text x="85" y="11.9">2</text>
<text x="135" y="11.9">3</text>
<text x="185" y="11.9">4</text>
<text x="235" y="11.9">5</text>
<text x="285" y="11.9">6</text>
<text x="10.3" y="35.9">A</text>
<text x="285.3" y="35.9">A</text>
<text x="10.3" y="85.9">B</text>
<text x="285.3" y="85.9">B</text>
<text x="256.1" y="125.2" transform="rotate(-90 256.1 125.2)">PSRAM</text>
<text x="10.3" y="135.9">C</text>
<text x="285.3" y="135.9">C</text>
<text x="49.1" y="154.6">CHRG</text>
<text x="37.7" y="169.9">CHRG</text>
<text x="10.3" y="185.9">D</text>
<text x="285.3" y="185.9">D</text>
<text x="35" y="199.9">1</text>
<text x="85" y="199.9">2</text>
<text x="135" y="199.9">3</text>
<text x="185" y="199.9">4</text>
<text x="235" y="199.9">5</text>
<text x="285" y="199.9">6</text>
</g>
<g font-size="1.8" fill="#006464">
<text x="237.7" y="17.6">SW2</text>
<text x="230.3" y="19.7">ALPS</text>
<text x="236.1" y="19.7">SSSS811101</text>
<text x="252.1" y="22.7">R17</text>
<text x="267.3" y="22.7">R18</text>
<text x="18" y="28.8">USB_C_Receptacle_USB2.0_14P</text>
<text x="26.7" y="26.3">J1</text>
<text x="81.9" y="28.8">R19</text>
<text x="199.2" y="27.5">NTA4151PT1G</text>
<text x="252.1" y="25">10K</text>
<text x="253.9" y="29.6">U5</text>
<text x="265.8" y="29.8">+3.3V</text>
<text x="267.3" y="25">10K</text>
<text x="32" y="33.9">VBUS</text>
<text x="57.2" y="33.9">+5V</text>
<text x="81.9" y="31.3">10K</text>
<text x="96.5" y="32.6">NS4168</text>
<text x="99" y="30.1">U4</text>
<text x="204.4" y="30.1">Q3</text>
<text x="229.1" y="32.6">GND</text>
<text x="248.4" y="32.1">AP2112K-3.3</text>
<text x="274.8" y="31.9">GND</text>
<text x="33.1" y="39">CC1</text>
<text x="33.1" y="41.5">CC2</text>
<text x="46.3" y="36.4">R15</text>
<text x="46.3" y="39">5K1</text>
<text x="46.3" y="41.5">5K1</text>
<text x="57.7" y="40.2">GND</text>
<text x="93.2" y="36.4">CTRL</text>
<text x="93.2" y="39">LRCLK</text>
<text x="93.2" y="41.5">BCLK</text>
<text x="103.4" y="39">GND</text>
<text x="103.6" y="41.5">VDD</text>
<text x="103.7" y="36.4">VoP</text>
<text x="120.9" y="41.5">10uF</text>
<text x="121" y="39">C5</text>
<text x="132.6" y="39">C1</text>
<text x="132.6" y="41.5">100nF</text>
<text x="140.2" y="40.5">GND</text>
<text x="166.4" y="39">LS1</text>
<text x="166.4" y="41.5">Speaker</text>
<text x="187" y="36.4">+BATT</text>
<text x="250.4" y="36.4">VIN</text>
<text x="250.4" y="39">EN</text>
<text x="255.2" y="36.4">VOUT</text>
<text x="34" y="46.6">D-</text>
<text x="46.3" y="44">R16</text>
<text x="93.2" y="44">SDATA</text>
<text x="103.7" y="44">VoN</text>
<text x="136.4" y="46.6">+3.3V</text>
<text x="214.8" y="42.5">BAT760-7</text>
<text x="222.1" y="45">D6</text>
<text x="244.7" y="45.8">C9</text>
<text x="244.8" y="43.5">1uF</text>
<text x="256.1" y="42.9" transform="rotate(-90 256.1 42.9)">GND</text>
<text x="261.5" y="46.1">C10</text>
<text x="261.8" y="43.8">1uF</text>
<text x="34" y="51.7">D+</text>
<text x="34" y="49.1">D-</text>
<text x="74.2" y="49.4">GND</text>
<text x="189" y="50.4">+5V</text>
<text x="257" y="52.9">GND</text>
<text x="34" y="54.2">D+</text>
<text x="47.9" y="54.8" transform="rotate(-90 47.9 54.8)">D2</text>
<text x="56.7" y="54.8" transform="rotate(-90 56.7 54.8)">D4</text>
<text x="21.2" y="65" transform="rotate(-90 21.2 65)">SHIELD</text>
<text x="28.8" y="65" transform="rotate(-90 28.8 65)">GND</text>
<text x="50.4" y="67.2" transform="rotate(-90 50.4 67.2)">LESD5D5.0CT1G</text>
<text x="59.3" y="67.2" transform="rotate(-90 59.3 67.2)">LESD5D5.0CT1G</text>
<text x="22.1" y="78.3">GND</text>
<text x="48.8" y="78.3">GND</text>
<text x="217.5" y="82.1">+3.3V</text>
<text x="258.8" y="81.4">3V3</text>
<text x="258.8" y="83.7">TestPoint</text>
<text x="231.1" y="86">C8</text>
<text x="231.1" y="88.5">100nF</text>
<text x="243.8" y="86">C7</text>
<text x="243.8" y="88.5">10uF</text>
<text x="17.4" y="92.3">+3.3V</text>
<text x="66.8" y="94.8">J2</text>
<text x="110.2" y="93.3">SW3</text>
<text x="116.7" y="93.3">L</text>
<text x="168.6" y="93.3">SW13</text>
<text x="176.6" y="93.3">R</text>
<text x="204.8" y="92">+3.3V</text>
<text x="216.4" y="94.8">1uF</text>
<text x="217.4" y="92.3">C4</text>
<text x="252.4" y="94.8">U3</text>
<text x="29.8" y="96.1">R14</text>
<text x="29.8" y="98.7">10K</text>
<text x="49.3" y="101.2">DAT2</text>
<text x="60.9" y="97.4">Micro_SD_Card</text>
<text x="109.7" y="99.9">SW7</text>
<text x="127.5" y="99.9">SW8</text>
<text x="158.6" y="99.9">SW11</text>
<text x="176.4" y="99.9">SW12</text>
<text x="211.4" y="99.9">R10</text>
<text x="225.3" y="97.4">GND</text>
<text x="252.4" y="97.4">ESP32-S3-WROOM-1</text>
<text x="29.8" y="102.5">R13</text>
<text x="29.8" y="105">10K</text>
<text x="49.3" y="105">DAT3/CD</text>
<text x="109" y="102.5">MENU</text>
<text x="126" y="102.5">OPTION</text>
<text x="157.8" y="102.5">SELECT</text>
<text x="176.2" y="102.5">START</text>
<text x="211.4" y="107.5">10K</text>
<text x="211.4" y="102.5">10K</text>
<text x="212" y="105">R8</text>
<text x="238" y="107.5">IO0</text>
<text x="238" y="102.5">EN</text>
<text x="251.1" y="103.3" transform="rotate(-90 251.1 103.3)">3V3</text>
<text x="257.2" y="105">RXD0</text>
<text x="257.5" y="102.5">TXD0</text>
<text x="257.8" y="107.5">IO17</text>
<text x="29.8" y="108.8">10K</text>
<text x="30.7" y="111.4">R6</text>
<text x="49.3" y="108.8">CMD</text>
<text x="49.3" y="112.6">VDD</text>
<text x="102.6" y="111.1">+3.3V</text>
<text x="118.6" y="113.1">GND</text>
<text x="238" y="112.6">IO2</text>
<text x="238" y="110.1">IO1</text>
<text x="257.8" y="110.1">IO18</text>
<text x="257.8" y="112.6">IO19</text>
<text x="24.1" y="115.2">C6</text>
<text x="24.1" y="117.7">100nF</text>
<text x="49.3" y="116.4">CLK</text>
<text x="106.7" y="116.2">SW4</text>
<text x="112.8" y="116.2">LEFT</text>
<text x="159.9" y="115.2">SW14</text>
<text x="161.9" y="117.7">Y</text>
<text x="175.2" y="115.2">SW15</text>
<text x="177.1" y="117.7">X</text>
<text x="238" y="115.2">IO3</text>
<text x="238" y="117.7">IO4</text>
<text x="257.8" y="115.2">IO20</text>
<text x="257.8" y="117.7">IO21</text>
<text x="28.5" y="124.1">10K</text>
<text x="49.3" y="120.2">VSS</text>
<text x="49.3" y="124.1">DAT0</text>
<text x="106.7" y="122.5">SW1</text>
<text x="113" y="122.5">RIGHT</text>
<text x="122.5" y="125.3">10K</text>
<text x="123.1" y="122.8">R1</text>
<text x="132.7" y="122.8">R12</text>
<text x="132.7" y="125.3">10K</text>
<text x="238" y="120.2">IO5</text>
<text x="238" y="122.8">IO6</text>
<text x="238" y="125.3">IO7</text>
<text x="257.8" y="120.2">IO35</text>
<text x="257.8" y="122.8">IO36</text>
<text x="257.8" y="125.3">IO37</text>
<text x="21.3" y="126.6">+3.3V</text>
<text x="29.1" y="126.6">R9</text>
<text x="49.3" y="127.9">DAT1</text>
<text x="76" y="127.9">SHIELD</text>
<text x="106.7" y="128.9">SW5</text>
<text x="113" y="128.9">DOWN</text>
<text x="122.5" y="131.7">10K</text>
<text x="123.1" y="129.1">R2</text>
<text x="132.7" y="129.1">R20</text>
<text x="132.7" y="131.7">10K</text>
<text x="160.5" y="129.1">SW9</text>
<text x="161.8" y="131.7">B</text>
<text x="175.2" y="129.1">SW10</text>
<text x="177.2" y="131.7">A</text>
<text x="238" y="127.9">IO8</text>
<text x="238" y="130.4">IO9</text>
<text x="257.8" y="127.9">IO38</text>
<text x="257.8" y="130.4">IO39</text>
<text x="18.3" y="134.2">GND</text>
<text x="106.7" y="135.2">SW6</text>
<text x="113.2" y="135.2">UP</text>
<text x="238" y="132.9">IO10</text>
<text x="238" y="135.5">IO11</text>
<text x="257.8" y="132.9">IO40</text>
<text x="257.8" y="135.5">IO41</text>
<text x="138.9" y="141.1">GND</text>
<text x="171.7" y="140.1">GND</text>
<text x="238" y="138">IO12</text>
<text x="238" y="140.6">IO13</text>
<text x="238" y="143.1">IO14</text>
<text x="257.8" y="143.1">IO46</text>
<text x="257.8" y="140.6">IO45</text>
<text x="257.8" y="138">IO42</text>
<text x="238" y="145.6">IO15</text>
<text x="238" y="148.2">IO16</text>
<text x="251.1" y="149.4" transform="rotate(-90 251.1 149.4)">GND</text>
<text x="257.8" y="145.6">IO47</text>
<text x="257.8" y="148.2">IO48</text>
<text x="62.3" y="152">RLED</text>
<text x="73.6" y="154.5">1K</text>
<text x="83.8" y="154.5">+5V</text>
<text x="63.4" y="157.1">D1</text>
<text x="73.6" y="157.1">R7</text>
<text x="138.2" y="160.9">GND</text>
<text x="151.6" y="160.9">GND</text>
<text x="248.2" y="158.3">GND</text>
<text x="55.8" y="166">U2</text>
<text x="70.4" y="167.2">R11</text>
<text x="102.1" y="163.4">+3.3V</text>
<text x="127.5" y="166">+3.3V</text>
<text x="151.6" y="163.4">K</text>
<text x="151.6" y="166">A</text>
<text x="51.3" y="172.3">CHRG PROG</text>
<text x="53.5" y="168.5">TP4057</text>
<text x="70.4" y="169.8">3K3</text>
<text x="83.5" y="169.8">GND</text>
<text x="113.9" y="172.8" transform="rotate(-90 113.9 172.8)">R5</text>
<text x="116.4" y="173.4" transform="rotate(-90 116.4 173.4)">10K</text>
<text x="121.5" y="169" transform="rotate(-90 121.5 169)">R3</text>
<text x="124.1" y="169.6" transform="rotate(-90 124.1 169.6)">10R</text>
<text x="128" y="173.6">GND</text>
<text x="141" y="168.5">C2</text>
<text x="141" y="171">100nF</text>
<text x="151.6" y="168.5">VDD</text>
<text x="151.6" y="171">GND</text>
<text x="151.6" y="173.6">GND</text>
<text x="27.1" y="179.9">battery_3.7v</text>
<text x="31.7" y="177.4">B1</text>
<text x="38.1" y="174.9">GND</text>
<text x="51.3" y="174.9">GND</text>
<text x="51.3" y="177.4">BAT</text>
<text x="57" y="174.9">STDBY</text>
<text x="59.2" y="177.4">VCC</text>
<text x="83.3" y="177.4">+5V</text>
<text x="109.1" y="177.4">R4</text>
<text x="109.1" y="179.9">1K</text>
<text x="126.2" y="178.9">Q4</text>
<text x="151.6" y="176.1">D/C</text>
<text x="151.6" y="178.7">CS</text>
<text x="162.6" y="174.2">DS1</text>
<text x="28.4" y="182.5">GND 3.7V</text>
<text x="82.6" y="181.2">C3</text>
<text x="82.6" y="183.7">2.2uF</text>
<text x="126.2" y="181.5">NPN_S9013</text>
<text x="151.6" y="183.7">SDA</text>
<text x="151.6" y="181.2">SCL</text>
<text x="18.3" y="191.4">GND</text>
<text x="40.9" y="191.4">+BATT</text>
<text x="76.7" y="191.4">GND</text>
<text x="121.2" y="191.4">GND</text>
<text x="138.2" y="188.8">GND</text>
<text x="151.6" y="186.3">RST</text>
<text x="151.6" y="188.8">GND</text>
</g>
<g font-size="1.8" fill="#a90000">
<text x="233" y="21.3">3</text>
<text x="243.1" y="23.9">2</text>
<text x="233" y="26.4">1</text>
<text x="39.4" y="32.8">A4</text>
<text x="90.7" y="35.3">1</text>
<text x="108.5" y="35.3">8</text>
<text x="197.4" y="35.3">3</text>
<text x="211.4" y="35.3">2</text>
<text x="248.2" y="35.3">1</text>
<text x="260.9" y="35.3">5</text>
<text x="39.3" y="40.4">B5</text>
<text x="39.4" y="37.8">A5</text>
<text x="90.7" y="37.8">2</text>
<text x="90.7" y="40.4">3</text>
<text x="108.5" y="40.4">6</text>
<text x="108.5" y="37.8">7</text>
<text x="156.8" y="37.8">1</text>
<text x="156.8" y="40.4">2</text>
<text x="248.2" y="37.8">3</text>
<text x="39.4" y="45.5">A7</text>
<text x="90.7" y="42.9">4</text>
<text x="108.5" y="42.9">5</text>
<text x="210.6" y="46.4" transform="rotate(-90 210.6 46.4)">1</text>
<text x="255" y="45.2" transform="rotate(-90 255 45.2)">2</text>
<text x="39.3" y="53.1">B6</text>
<text x="39.3" y="48">B7</text>
<text x="39.4" y="50.5">A6</text>
<text x="20.1" y="69.9" transform="rotate(-90 20.1 69.9)">S1</text>
<text x="27.7" y="69.8" transform="rotate(-90 27.7 69.8)">A1</text>
<text x="45.6" y="100.1">1</text>
<text x="235.5" y="101.3">3</text>
<text x="249.9" y="98.5" transform="rotate(-90 249.9 98.5)">2</text>
<text x="262.8" y="101.3">37</text>
<text x="45.6" y="103.9">2</text>
<text x="45.6" y="107.7">3</text>
<text x="234.9" y="106.4">27</text>
<text x="262.8" y="106.4">10</text>
<text x="262.8" y="103.9">36</text>
<text x="45.6" y="111.5">4</text>
<text x="234.9" y="111.5">38</text>
<text x="234.9" y="109">39</text>
<text x="262.8" y="109">11</text>
<text x="262.8" y="111.5">13</text>
<text x="45.6" y="115.3">5</text>
<text x="45.6" y="119.1">6</text>
<text x="234.9" y="114">15</text>
<text x="235.5" y="116.6">4</text>
<text x="235.5" y="119.1">5</text>
<text x="262.8" y="114">14</text>
<text x="262.8" y="116.6">23</text>
<text x="262.8" y="119.1">28</text>
<text x="45.6" y="122.9">7</text>
<text x="235.5" y="121.7">6</text>
<text x="235.5" y="124.2">7</text>
<text x="262.8" y="121.7">29</text>
<text x="262.8" y="124.2">30</text>
<text x="45.6" y="126.7">8</text>
<text x="85" y="126.7">9</text>
<text x="234.9" y="126.7">12</text>
<text x="234.9" y="129.3">17</text>
<text x="234.9" y="131.8">18</text>
<text x="262.8" y="126.7">31</text>
<text x="262.8" y="129.3">32</text>
<text x="262.8" y="131.8">33</text>
<text x="234.9" y="134.4">19</text>
<text x="234.9" y="136.9">20</text>
<text x="262.8" y="134.4">34</text>
<text x="262.8" y="136.9">35</text>
<text x="234.9" y="139.4">21</text>
<text x="234.9" y="142">22</text>
<text x="262.8" y="142">16</text>
<text x="262.8" y="139.4">26</text>
<text x="235.5" y="144.5">8</text>
<text x="235.5" y="147.1">9</text>
<text x="262.8" y="144.5">24</text>
<text x="262.8" y="147.1">25</text>
<text x="249.9" y="151.8" transform="rotate(-90 249.9 151.8)">1</text>
<text x="149.2" y="159.8">1</text>
<text x="149.2" y="162.3">2</text>
<text x="149.2" y="164.8">3</text>
<text x="149.2" y="167.4">4</text>
<text x="48.8" y="171.2">1</text>
<text x="48.8" y="173.7">2</text>
<text x="64.1" y="173.7">5</text>
<text x="64.1" y="171.2">6</text>
<text x="149.2" y="169.9">5</text>
<text x="149.2" y="172.5">6</text>
<text x="48.8" y="176.3">3</text>
<text x="64.1" y="176.3">4</text>
<text x="117.4" y="178.8">1</text>
<text x="122.9" y="176" transform="rotate(-90 122.9 176)">3</text>
<text x="149.2" y="175">7</text>
<text x="149.2" y="177.5">8</text>
<text x="26" y="181.4">1</text>
<text x="38.7" y="181.4">2</text>
<text x="122.9" y="183.6" transform="rotate(-90 122.9 183.6)">2</text>
<text x="148.5" y="182.6">10</text>
<text x="148.5" y="185.2">11</text>
<text x="149.2" y="180.1">9</text>
<text x="148.5" y="187.7">12</text>
</g>
<g font-size="1.8" fill="#0f0f0f">
<text x="261.3" y="23.7" transform="rotate(-90 261.3 23.7)">VBAT</text>
<text x="78.7" y="35.2">I2S_ENABLE</text>
<text x="78.7" y="40.3">I2S_BCK</text>
<text x="78.7" y="37.8">I2S_WS</text>
<text x="54.6" y="45.4">USB_DN</text>
<text x="78.7" y="42.8">I2S_DATA</text>
<text x="54.6" y="50.5">USB_DP</text>
<text x="104.1" y="94.9">L</text>
<text x="182.9" y="94.9">R</text>
<text x="226.1" y="101.3">EN</text>
<text x="35.6" y="103.8">SD_CS</text>
<text x="35.6" y="107.6">MOSI</text>
<text x="102.9" y="106.3">IO0</text>
<text x="134.6" y="106.3">OPTION</text>
<text x="151.1" y="106.3">SELECT</text>
<text x="184.1" y="106.3">START</text>
<text x="226.1" y="106.3">IO0</text>
<text x="269.2" y="106.3">X</text>
<text x="222.2" y="108.9">I2S_ENABLE</text>
<text x="226.1" y="111.4">I2S_WS</text>
<text x="269.2" y="108.9">Y</text>
<text x="269.2" y="114">USB_DP</text>
<text x="269.2" y="111.4">USB_DN</text>
<text x="35.6" y="115.2">SCK</text>
<text x="132.1" y="117.8">JOY_X</text>
<text x="226.1" y="116.5">VBAT</text>
<text x="269.2" y="116.5">SD_CS</text>
<text x="35.6" y="122.8">MISO</text>
<text x="153.7" y="121.6">Y</text>
<text x="185.4" y="121.6">X</text>
<text x="226.1" y="124.1">JOY_Y</text>
<text x="226.1" y="121.6">JOY_X</text>
<text x="226.1" y="131.7">CS</text>
<text x="226.1" y="129.2">D/C</text>
<text x="269.2" y="126.7">SELECT</text>
<text x="269.2" y="129.2">R</text>
<text x="269.2" y="131.7">START</text>
<text x="132.1" y="136.8">JOY_Y</text>
<text x="153.7" y="135.5">B</text>
<text x="185.4" y="135.5">A</text>
<text x="226.1" y="134.3">MOSI</text>
<text x="226.1" y="136.8">SCK</text>
<text x="269.2" y="134.3">I2S_DATA</text>
<text x="269.2" y="136.8">I2S_BCK</text>
<text x="226.1" y="141.9">BLK</text>
<text x="226.1" y="139.4">MISO</text>
<text x="226.1" y="147">B</text>
<text x="226.1" y="144.4">A</text>
<text x="269.2" y="147">L</text>
<text x="269.2" y="144.4">OPTION</text>
<text x="102.9" y="178.7">BLK</text>
<text x="142.2" y="174.9">D/C</text>
<text x="142.2" y="177.5">CS</text>
<text x="142.2" y="180">SCK</text>
<text x="142.2" y="185.1">EN</text>
<text x="142.2" y="182.5">MOSI</text>
</g>
<g font-size="1.8" fill="#0000c2">
<text x="117.6" y="27.8">C1</text>
<text x="121.3" y="27.8">might</text>
<text x="127.8" y="27.8">not</text>
<text x="132" y="27.8">be</text>
<text x="135.4" y="27.8">needed</text>
<text x="202.2" y="112.1">R8</text>
<text x="205.8" y="112.1">might</text>
<text x="212.3" y="112.1">not</text>
<text x="216.5" y="112.1">be</text>
<text x="219.9" y="112.1">needed</text>
</g>
</svg>
